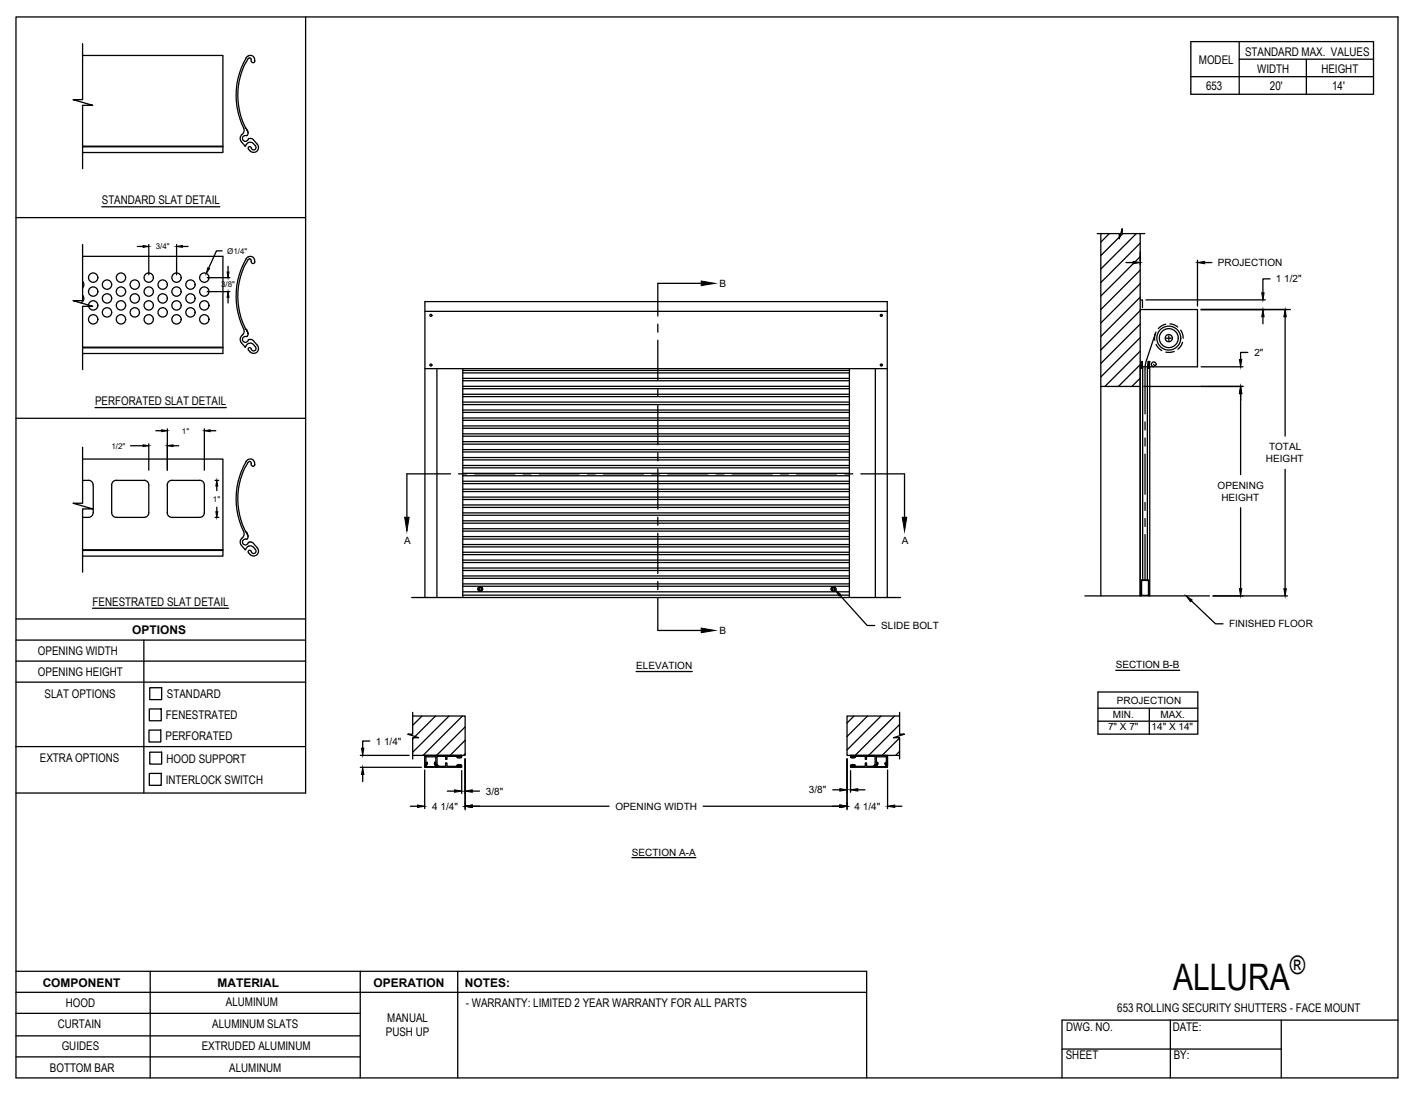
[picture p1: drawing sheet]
<svg xmlns="http://www.w3.org/2000/svg" width="279mm" height="216mm" viewBox="0 0 279 216" stroke-linecap="round" stroke-linejoin="round" font-family="sans-serif">
<!-- layer: ANNOTATIONS -->
<g fill="none" stroke="#000" stroke-width=".25">
<path d="M27.1 48.6h1.1M29.4 48.3v5.9M34.8 48.3v5.9M36 48.6h1.1M40.9 54.8h4.5M40.9 57.6h4.5M43.8 49.5h-1.1l-1.5 3.4M45 52.6v1.1M45 58.7v1.1M222.2 51.8h1.4M225 49.7v2.6M226.1 59.2h23.6"/>
<path d="M236.3 51.4v9M237.7 51.8h1.4M250.6 55h-1.4v2.8M225.7 76.3h19.6M237 61.1h17.6M237 72.4h8.3M244.8 77.7v16M246.2 69.6h-1.4v1.4M249.2 62.5v1.4M253.6 62.5v23.6M25.8 88h2.4M29.4 87.6v5.2"/>
<path d="M30.8 85h1.1M33 84.6v8.2M34.1 88h1.2M40.3 84.6v8.2M41.5 85h1.1M42.4 94.8h.8M42.8 95.9v.9M253.6 92.6v23.6M42.4 102.1h.8M42.8 100.1v.9M165.8 117.5l5.3 5.9h1.5M235.1 118.6l4.7 4.5h1.5"/>
<path d="M239.4 117.6h14.6M244.8 100.2v16M125.5 132.5h11.1M216.6 136.6h19.7v8.3h-19.7zM216.6 139.8h19.7M220.2 132.3h12.6M226.8 139.8v5.1M71.1 151.4h12M71.1 149.1h9.6M71.6 152.8v1.5M73 146.2h-1.4v1.5M81 159.1h1.4"/>
<path d="M83.8 152v7.6M88.3 156.1h1.4M91.1 152.1v4.5M91.8 149.8v10M93.2 159.1h27M93.2 156.1h1.4M138.7 159.1h27M164.3 155.9h1.4M167.1 149.8v10M167.8 152.1v4.3M169.2 155.9h1.5M175.1 152v7.6"/>
<path d="M176.6 159.1h1.3M216.6 142.3h19.7M124.7 169.2h12.6"/>
</g>
<g fill="#000" stroke="#000" stroke-width=".2">
<path d="M28.2 48.5l1.2 .1-1.2 .2zM34.8 48.6l1.2-.1v.3zM41 52.9l.3 .1-.6 1zM44.8 53.7h.4l-.2 1.1zM45 57.6l.2 1.1h-.4zM223.6 51.6l1.4 .2-1.4 .2zM236.3 51.8l1.4-.2v.4zM249 57.8h.4l-.2 1.4zM244.8 76.3l.2 1.4h-.4zM244.6 71h.4l-.2 1.4zM249.2 61.1l.2 1.4h-.4zM253.6 61.1l.2 1.4h-.5z"/>
<path d="M28.2 87.8l1.2 .2-1.2 .1zM31.9 84.8l1.1 .2-1.1 .2zM33 88l1.1-.2v.3zM40.3 85l1.2-.2v.4zM42.8 94.8l.2 1.1h-.4zM42.6 101h.4l-.2 1.1zM164.8 116.4l1.1 .9-.3 .3zM234 117.6l1.2 .8-.3 .3zM244.6 116.2h.4l-.2 1.4zM253.3 116.2h.5l-.2 1.4zM71.6 151.4l.2 1.4h-.5zM71.3 147.7h.5l-.2 1.4z"/>
<path d="M82.4 158.9l1.4 .2-1.4 .2zM89.7 155.9l1.4 .2-1.4 .3zM91.8 159.1l1.4-.2v.4zM91.8 156.1l1.4-.2v.5zM165.7 158.9l1.4 .2-1.4 .2zM165.7 155.6l1.4 .3-1.4 .2zM167.8 155.9l1.4-.3v.5zM175.1 159.1l1.5-.2v.4z"/>
</g>
<!-- layer: SECTION CUTS -->
<g fill="none" stroke="#000" stroke-width=".25">
<path d="M138.4 55.9h-8.6v6.5M129.8 64v1.6M129.8 67.1v8M129.8 76.7v1.6M129.8 79.8v8M88.9 93.5h-8.6v8.6M90.5 93.5h1.6M93.7 93.5h7.9M103.2 93.5h1.6M106.4 93.5h7.9M115.9 93.5h1.6M119.1 93.5h7.9"/>
<path d="M128.6 93.5h1.6M129.8 89.4v1.6M129.8 92.5v8M131.8 93.5h7.9M141.3 93.5h1.6M144.5 93.5h7.9M154 93.5h1.6M157.2 93.5h7.9M166.7 93.5h1.6M169.9 93.5h8.6v8.6M129.8 102.1v1.6M129.8 105.2v8"/>
<path d="M129.8 114.8v1.6M129.8 117.9v6.5h8.6"/>
</g>
<path d="M138.4 55.5l2.7 .4-2.7 .5zM79.8 102.1h.9l-.4 2.7zM178 102.1h.9l-.4 2.7zM138.4 124l2.7 .4-2.7 .5z" fill="#000" stroke="#000" stroke-width=".2"/>
<!-- layer: PUSH UP -->
<g fill="none" stroke="#000" stroke-width=".25">
<path d="M216.5 46.1h4.4v1l.5-2v1h4.5M217.2 46.1v71.5M218.9 46.1l-1.7 1.7M220.9 46.8l-3.7 3.6M221.6 46.1l-.6 .6M224.2 46.1l-7 7M225 48l-7.8 7.8M225 50.7l-7.8 7.7M225 53.3l-7.8 7.8M225 56l-7.8 7.8M225 59.2h.4v1.5M225 46.1v71.5"/>
<path d="M225 58.7l-7.8 7.7M83.8 61.4h91.3M83.8 72.7h91.3M86.2 72.7v45.2M91.3 72.7v45.2M91.3 79.8h76.3M91.3 79.4h76.3M91.3 78.3h76.3M91.3 77.8h76.3M91.3 76.7h76.3M91.3 76.2h76.3M91.3 75.1h76.3"/>
<path d="M91.3 74.7h76.3M91.3 73.6h76.3M91.3 73.1h76.3M167.6 72.7v45.2M172.7 72.7v45.2M217.2 76.3h7.8M225 61.1h11.3v11.3h-9.7M225 61.3l-7.8 7.8M225 64l-7.8 7.7M225 66.6l-7.8 7.8M225 69.3l-7 7M225 72l-4.3 4.3"/>
<path d="M225 74.6l-1.6 1.7M225 72.4h.5M225 71.4h.4v.9h-.3zM225.1 72.3v.1M225.3 71.4l.1 1M225.5 72.4h1.4v45.2M225.5 72.4v42M225.9 72.8v8.9M226.4 72.4v42M226.5 72.3h.1M226.5 72.3v.1M226.5 71.4h.4l-.1 .9h-.3z"/>
<path d="M226.6 71.3l-.1 1M226.8 72.3v.1M227.6 71.9l.3 .3 .2-.1a.47 .47 0 0 0-.4-.6 .47 .47 0 0 0-.5 .4 .47 .47 0 0 0 .5 .5M228 65.8l-1.9 5.6-.2 1.4M228.1 65.5l-.3 1 .1 .7M228.1 68l.5 .7 .6 .5M230 64l-.6 .2-.8 .6M230.2 66.7h.9M230.6 66.3v.9M230.8 63.9l.9 .2 .7 .4M231.7 69.4l-.9 .2-.8-.1M233 65.2l.3 .6 .2 .9"/>
<path d="M233.3 67.5l-.2 .6-.7 .8M91.3 98.6h76.3M91.3 98.1h76.3M91.3 99.7h76.3M91.3 95.4h76.3M91.3 95h76.3M91.3 96.5h76.3M91.3 97h76.3M91.3 92.3h76.3M91.3 91.9h76.3M91.3 93.4h76.3M91.3 93.9h76.3"/>
<path d="M91.3 89.2h76.3M91.3 88.7h76.3M91.3 90.3h76.3M91.3 90.8h76.3M91.3 87.7h76.3M91.3 87.2h76.3M91.3 84.5h76.3M91.3 84.1h76.3M91.3 85.6h76.3M91.3 86.1h76.3M91.3 83h76.3M91.3 82.5h76.3"/>
<path d="M91.3 80.9h76.3M91.3 81.4h76.3M225.9 83.3v1.6M225.9 86.4v1.6M225.9 89.6v8M225.9 99.1v1.6M81.2 117.9h96.5M83.8 117.9v-58.4h91.3v58.4M91.3 114.1h76.3M91.3 112.6h76.3M91.3 112.1h76.3M91.3 113.7h76.3"/>
<path d="M91.3 101.7h76.3M91.3 101.2h76.3M91.3 104.8h76.3M91.3 104.4h76.3M91.3 102.8h76.3M91.3 103.3h76.3M91.3 107.9h76.3M91.3 107.5h76.3M91.3 105.9h76.3M91.3 106.4h76.3M91.3 111h76.3M91.3 110.5h76.3"/>
<path d="M91.3 109h76.3M91.3 109.5h76.3M91.3 100.1h76.3M91.3 115.7h76.3M91.3 116.8h76.3M91.3 115.2h76.3M91.3 117.5h76.3M94.5 115.8h.5l.3 .4-.3 .4h-.5l-.2-.4zM164.2 115.8h.5l.2 .4-.2 .4h-.5l-.2-.4zM214.1 117.6h24.6M225.2 114.6v3M225.9 102.3v1.6"/>
<path d="M225.9 105.5v8.8M226.5 114.5l.1 .1M226.5 114.4l.2 .2M226.5 114.6h-1.2v2.9h1.3v-2.9M226.5 114.4h-1.2l-.2 .2M226.7 114.6v3M81.4 141.3h10.4v7.8h-10.4M81.4 140.6v4.3h-.9l2.1 .7h-1.2v4.2M81.6 145.6l-.2 .2M83.3 141.3l-1.9 1.9M83.8 151.2v.1M83.8 149.1v2.1"/>
<path d="M83.8 151.3v.1M83.8 149.1h.1M83.8 151.3h.1M83.8 151.4h.1M83.8 151.4h2.4M83.8 149.1h7.2M84 151.1l-.1 .2M84 150.8v.3M84 149.4v1.2M84.1 150.8l-.2 .2 .2 .2M84.1 150.8h.1M84.1 150.6h.1"/>
<path d="M84.1 149.4h.1M84.1 150.6h.2M84.1 149.4h1.9M84.1 150.8v.3M84.1 151.2h.1M84.1 150.8h.2M84.1 151.2l-.3 .1M84.1 151.2v.1M84.2 151.2h.1M84.2 151.2v.1h1.6M84.2 151.3l-.1 .1M84.3 150.8h.1"/>
<path d="M84.3 150.6h.1M84.3 150.6v.2M85.6 151.3l-.2 .1M85.7 150.6v.2M85.7 150.6h.1M85.7 150.8h.1M85.7 150.8h.3M85.7 150.6h.3M85.9 151.2l-.1 .1M85.9 151.2h.1M85.9 151.2l.3 .1M85.9 141.3l-4 4.1"/>
<path d="M86 150.8l-.1 .3M86 151.2h.1M86 150.8h.1M86 150.8l.1 .2-.1 .2M86 150.8v.1M86 149.4h.1M86 150.6h.1M86 149.4v1.2M86 150.9h-.1M86 150.9v.3M86 151.2l.1 .1M86.2 151.3h.1"/>
<path d="M86.2 151.4h.1M86.2 151.3v.1M86.2 150.8l.4 .4M86.3 151.3v.1M86.3 151.4h.1M86.3 151.4h4.7M86.4 149.2l-.2 .2v1.4M86.4 149.3l1.4-.1 .1 .2v.4M86.5 151.2h.1M87.9 149.8h.1M88 149.8h.1M88.2 150.6h-.2l-.1 .5-.1 .1h-1.1"/>
<path d="M88.2 149.8h-.1M88.2 151.1l.1 .1M88.2 149.4v.4M88.2 150.6v.5M88.3 149.2l-.1 .2M88.3 149.3h2.1M88.3 151.2h1.8M88.6 141.3l-7.2 7.2M90.2 151.2h-.1M90.2 149.5l.3 .1 .5-.1M90.2 151.1h.1M90.2 151.1h.2"/>
<path d="M90.4 149.3h.1M90.4 151.1v.2M90.8 149.3v.1M90.8 151.1v.1M90.8 151.2h.1M90.8 149.3h.1M90.8 149.4h.2M90.9 151.2l-.5 .1M90.9 149.2h-.5l.1 .2-.3 .1M90.9 149.2l-.1 .2 .2 .1M90.9 149.2h.1M90.9 149.3h.1"/>
<path d="M90.9 149.2l-.5 .1M90.9 149.2v.1M91 149.1h.1M91 151.1h-.2M91 151l-.5-.1-.3 .1 .3 .1-.1 .2M91 151l-.2 .1 .1 .1M91.1 149.4h-.1M91.1 151.4h-.1M91.1 149.1v.3M91.1 151.1v.3M91.2 141.3l-7.7 7.8M91.8 143.4l-5.7 5.7"/>
<path d="M91.8 146.1l-3 3M91.8 148.8l-.3 .3M167.8 151.1l.1 .3M167.9 151l.2-.1 .6 .1-.3 .1 .2 .2h-.6l.1-.2zM167.9 149.5l.2 .1 .6-.1M167.9 149.1v.3M167.9 151.1h-.1M167.9 149.1h7.2v2.1h-.3M167.9 151.4h4.7M167.9 151.1h.2M168 149.2h.6l-.2 .2 .3 .1M168 149.2l.1 .2-.2 .1"/>
<path d="M168 149.2v.1M168 151.2v.1M168 149.2h.1M168 149.3h.1M168 151.2h.1M168 149.2h.6l-.1 .2h.2l.1-.1 1.8-.1 .2 .2v.4M168.1 149.3l-.2 .1M168.1 151.1v.1M168.5 151.1l.1 .2h-.6M168.5 141.3l-1.4 1.4M168.5 151.1h.2M168.7 151.1h.1"/>
<path d="M168.7 151.2h.1M170.7 149.8h.1M170.8 149.8h.1M171 149.8h-.1M171.2 141.3l-4.1 4.1M172.4 151.2h-1.3l-.1-.6h-.2v.5l-.2 .1h-1.8M172.5 149.2l.2 .2v1.4M172.5 149.3l-1.4-.1-.1 .2v.4M172.7 151.3v.1M172.7 151.4h-.1M172.7 150.8l-.3 .4M172.7 151.3h.1"/>
<path d="M172.7 151.3h.2M172.7 151.4h.1M172.7 151.4h2.4M172.9 151.1l-.1 .2M172.9 149.4v1.2M172.9 149.4h.1M172.9 150.6h.1M172.9 150.6h.3M172.9 149.4h2M172.9 150.8v.3M173 150.8l-.2 .2 .2 .2M173 151.2h.1"/>
<path d="M173 150.8h.1M173 150.8h.2M173 151.2l-.1 .1M173 150.8v.3M173 151.2v.1M173.1 151.2h1.6M173.1 151.2h.1M173.1 151.2v.1M173.2 150.6h.1M173.2 150.8h.1M173.2 150.6v.2M173.8 141.3l-6.7 6.7"/>
<path d="M174.8 151.2v.1M174.8 151.2h.1M174.8 150.8l.1 .2-.1 .2M174.9 150.8l-.2 .3M174.9 151.2h.1M174.9 150.8v.1M174.9 150.8h.1M174.9 150.6h-.3v.2h.3M174.9 150.6h.1M174.9 149.4h.1M174.9 150.9l.1 .4M174.9 149.4v1.2"/>
<path d="M175.1 151.3h.1M175.1 151.4h.1M175.1 151.3v.1M176.5 141.3l-7.8 7.8M177.5 141.3h-10.4v7.8h10.4M177.5 140.6v4.3h1l-2.2 .7h1.2v4.2M177.5 143l-6.1 6.1M177.5 145.6l-3.4 3.5M177.5 148.3l-.8 .8M178.3 144.9l-.1 .1"/>
<circle cx="85" cy="62.2" r=".2"/>
<circle cx="85" cy="72" r=".2"/>
<circle cx="173.9" cy="62.2" r=".2"/>
<circle cx="173.9" cy="72" r=".2"/>
<circle cx="225.2" cy="72.6" r=".1"/>
<circle cx="226.6" cy="72.6" r=".1"/>
<circle cx="230.6" cy="66.7" r="1.87"/>
<circle cx="230.6" cy="66.7" r="2.36"/>
<circle cx="230.6" cy="66.7" r=".71"/>
<circle cx="94.8" cy="116.2" r=".48"/>
<circle cx="94.8" cy="116.2" r=".24"/>
<circle cx="164.4" cy="116.2" r=".24"/>
<circle cx="164.5" cy="116.2" r=".48"/>
</g>
<!-- layer: DETAILS -->
<g fill="none" stroke="#000" stroke-width=".25">
<path d="M16.3 8.6v11.1h-1.9l3.9 1.1h-2v12.5M16.3 10.9h27.7v19.2h-27.7M48.5 11.4a.9 .9 0 0 1 1.3-.4 .9 .9 0 0 1 .3 1.3l-.1 .1a.64 .64 0 0 1-.5-.8l-.2-.2-.4 .2M48.6 11.4a15 15 0 0 0-.4 14.2l-.2 .7-.2 .2M48.9 11.6a13.9 13.9 0 0 0-.4 13.6M16.3 29h27.7M16.3 28.9h27.7M47.6 28l.8 .8a1.04 1.04 0 0 1 1.6-.5l.4 .5a.51 .51 0 0 1-.3 .8 .51 .51 0 0 1-.6-.6l-.2-.1-.3 .2v.4M47.8 26.5l-.4 .7 .2 .8M48.5 25.2v.1M48.6 25.3l.1 .3M48.6 26.8a.6 .6 0 0 0-.7 .5 .6 .6 0 0 0 .5 .6 .6 .6 0 0 0 .7-.5h.6l.3 .2"/>
<path d="M48.7 25.6l.2 .5a.47 .47 0 0 1-.3 .7M50 27.6l.8 .9a1 1 0 0 1-.3 1.5 1 1 0 0 1-1.4-.5M16.3 55.5a.92 .92 0 0 1 0 1.3M16.3 58.3a.92 .92 0 0 1-.3 1.5M16.3 48.3v11h-1.9l3.9 1.2h-2v12.4M16.3 50.6h27.7v19.2h-27.7M48.5 51.1a.9 .9 0 0 1 1.3-.4 .9 .9 0 0 1 .3 1.3h-.1a.64 .64 0 0 1-.5-.8l-.2-.1M48.6 51.1a14.9 14.9 0 0 0-.4 14.1 1.83 1.83 0 0 1-.7 1.4l-.1 .3a1.93 1.93 0 0 0 1 1.6M48.9 51.3a13.9 13.9 0 0 0-.4 13.6M49.3 51.1l-.4 .2M16.3 68.6h27.7M16.3 68.5h27.7"/>
<path d="M48.5 64.9v.1M48.6 65l.1 .3M48.6 66.4a.6 .6 0 0 0-.7 .5 .6 .6 0 0 0 .5 .7 .6 .6 0 0 0 .7-.6h.6l.3 .3M48.7 65.3l.3 .5-.2 .5M48.7 65.3h.1M48.8 66.3l-.2 .1M50 68a1.02 1.02 0 0 0-1.6 .5h-.1M50 67.3l.8 .8a1 1 0 0 1-.3 1.5 1 1 0 0 1-1.4-.5M50 68l.4 .5a.51 .51 0 0 1-.3 .8 .51 .51 0 0 1-.6-.6l-.2-.1-.3 .2v.3M16.3 88.3v11h-1.9l3.9 1.1h-2v12.5M16.3 90.6h27.7v19.1h-27.7M16.3 94.8h1.2"/>
<path d="M17.5 94.8a.92 .92 0 0 1 .9 .9M18.4 95.7v5.5M23 94.8a.92 .92 0 0 0-1 .9v5.5a.92 .92 0 0 0 1 .9M23 94.8h5.4M28.4 94.8a.92 .92 0 0 1 1 .9v5.5a.92 .92 0 0 1-1 .9M33.9 94.8a.89 .89 0 0 0-.9 .9v5.5a.92 .92 0 0 0 .9 .9h5.5a.92 .92 0 0 0 .9-.9v-5.5a.92 .92 0 0 0-.9-.9M33.9 94.8h5.5M48.5 91.1a.9 .9 0 0 1 1-.5 .9 .9 0 0 1 .7 .7M48.6 91.1a15 15 0 0 0-.4 14.1 1.75 1.75 0 0 1-.7 1.4l-.1 .3a1.96 1.96 0 0 0 .9 1.6l.2-.1M48.9 91.3a.38 .38 0 0 1 .6-.2 .38 .38 0 0 1 .1 .6l.2 .3h.3l.2-.2-.1-.5M48.9 91.3a13.9 13.9 0 0 0-.4 13.6M16.3 108.6h27.7"/>
<path d="M16.3 108.5h27.7M18.4 101.2a.92 .92 0 0 1-.9 .9h-1.2M23 102.1h5.4M48.5 104.8l.2 .5M48.5 108.5a.93 .93 0 0 1 1.5-.5l.4 .5a.48 .48 0 0 1-.1 .7 .48 .48 0 0 1-.7-.3M48.7 105.3l.2 .2M48.7 105.3h.1M48.9 105.5v.2M48.9 105.7a.46 .46 0 0 1-.1 .5 .46 .46 0 0 1-.4 .2 .6 .6 0 0 0-.5 .6 .6 .6 0 0 0 .6 .6 .6 .6 0 0 0 .6-.6l.8 .1a2.19 2.19 0 0 1 1 2.1 .96 .96 0 0 1-1.5 .2M49.1 109.1l.3 .4M49.6 108.8l-.1-.1-.4-.1-.1 .2v.3"/>
<circle cx="18.4" cy="57.5" r=".92"/>
<circle cx="18.4" cy="54.8" r=".92"/>
<circle cx="21.1" cy="56.2" r=".92"/>
<circle cx="21.1" cy="58.9" r=".92"/>
<circle cx="23.9" cy="54.8" r=".92"/>
<circle cx="23.9" cy="57.5" r=".92"/>
<circle cx="26.6" cy="58.9" r=".92"/>
<circle cx="26.6" cy="56.2" r=".92"/>
<circle cx="29.3" cy="57.5" r=".92"/>
<circle cx="29.3" cy="54.8" r=".92"/>
<circle cx="32.1" cy="56.2" r=".92"/>
<circle cx="32.1" cy="58.9" r=".92"/>
<circle cx="34.8" cy="57.5" r=".92"/>
<circle cx="34.8" cy="54.8" r=".92"/>
<circle cx="37.6" cy="56.2" r=".92"/>
<circle cx="37.6" cy="58.9" r=".92"/>
<circle cx="40.3" cy="54.8" r=".92"/>
<circle cx="40.3" cy="57.5" r=".92"/>
<circle cx="18.4" cy="60.3" r=".92"/>
<circle cx="18.4" cy="63" r=".92"/>
<circle cx="21.1" cy="61.6" r=".92"/>
<circle cx="23.9" cy="63" r=".92"/>
<circle cx="23.9" cy="60.3" r=".92"/>
<circle cx="26.6" cy="61.6" r=".92"/>
<circle cx="29.3" cy="63" r=".92"/>
<circle cx="29.3" cy="60.3" r=".92"/>
<circle cx="32.1" cy="61.6" r=".92"/>
<circle cx="34.8" cy="63" r=".92"/>
<circle cx="34.8" cy="60.3" r=".92"/>
<circle cx="37.6" cy="61.6" r=".92"/>
<circle cx="40.3" cy="63" r=".92"/>
<circle cx="40.3" cy="60.3" r=".92"/>
</g>
<!-- layer: TITLE BLOCK -->
<g fill="none" stroke="#000" stroke-width=".25">
<path d="M3.2 3.3h272.6v209.4h-272.6zM60.3 3.3v153.2h-57.1M235 8.2h36v10.4h-36zM235 15.1h36M244.5 11.7h26.5M244.5 8.2v10.4M3.2 42.9h57.1M20.1 40.8h23.3M3.2 82.6h57.1M18.8 80.4h25.8M3.2 130.5h57.1M3.2 134.6h57.1"/>
<path d="M3.2 126.3h57.1M3.2 122.2h57.1M18.3 120h26.8M28.4 126.3v30.2M29.5 139.9h2.3v2.3h-2.3zM29.5 135.7h2.4v2.4h-2.4zM3.1 147.3h57.1M29.4 144.1h2.3v2.3h-2.3zM29.5 152.6h2.3v2.4h-2.3zM29.5 148.4h2.4v2.4h-2.4zM3.2 200h67.9M3.2 195.8h167.8"/>
<path d="M3.2 191.7h167.8v21M29.6 191.7v21M71.1 191.7v21M90.3 191.7v21M3.2 208.6h67.9M3.2 204.4h67.9M209.6 207h43.2M230.9 201.3v11.4M252.8 201.3v11.4M275.8 201.3h-66.2v11.4"/>
</g>
<!-- layer: 0 -->
<path d="M257.8 11.7v6.9" fill="none" stroke="#000" stroke-width=".25"/>
<text font-size="7.2" x="231.5" y="195.5">ALLURA</text>
<text font-size="5" x="254.5" y="192.3">®</text>
<g font-size="2.4">
<text x="245.7" y="11.1">STANDARD MAX. VALUES</text>
<text x="236.6" y="12.7">MODEL</text>
<text x="238" y="17.8">653</text>
<text x="248.1" y="14.4">WIDTH</text>
<text x="250.6" y="17.8">20'</text>
<text x="260.7" y="14.4">HEIGHT</text>
<text x="262.8" y="17.8">14'</text>
<text x="20.1" y="40.3">STANDARD SLAT DETAIL</text>
<text x="18.8" y="79.9">PERFORATED SLAT DETAIL</text>
<text x="18.3" y="119.5">FENESTRATED SLAT DETAIL</text>
<text x="26.1" y="125">OPTIONS</text>
<text x="7.5" y="129.3">OPENING WIDTH</text>
<text x="7.5" y="133.4">OPENING HEIGHT</text>
<text x="8.8" y="137.8">SLAT OPTIONS</text>
<text x="32.9" y="137.8">STANDARD</text>
<text x="32.7" y="141.9">FENESTRATED</text>
<text x="32.7" y="146.1">PERFORATED</text>
<text x="7.9" y="150.5">EXTRA OPTIONS</text>
<text x="32.7" y="154.7">INTERLOCK SWITCH</text>
<text x="32.9" y="150.5">HOOD SUPPORT</text>
<text x="8.4" y="194.7">COMPONENT</text>
<text x="42.9" y="194.7">MATERIAL</text>
<text x="73.7" y="194.7">OPERATION</text>
<text x="91.7" y="194.7">NOTES:</text>
<text x="11.4" y="202.8">CURTAIN</text>
<text x="13" y="198.8">HOOD</text>
<text x="41.9" y="202.9">ALUMINUM SLATS</text>
<text x="44.6" y="198.6">ALUMINUM</text>
<text x="76.4" y="201.6">MANUAL</text>
<text x="91.9" y="198.6">- WARRANTY: LIMITED 2 YEAR WARRANTY FOR ALL PARTS</text>
<text x="210.4" y="203.6">DWG. NO.</text>
<text x="220.5" y="199.8">653 ROLLING SECURITY SHUTTERS - FACE MOUNT</text>
<text x="231.4" y="203.4">DATE:</text>
<text x="12.2" y="207.3">GUIDES</text>
<text x="39.8" y="207.2">EXTRUDED ALUMINUM</text>
<text x="76.1" y="204.5">PUSH UP</text>
<text x="210.3" y="209.1">SHEET</text>
<text x="231.6" y="209">BY:</text>
<text x="9.8" y="211.5">BOTTOM BAR</text>
<text x="45.2" y="211.6">ALUMINUM</text>
</g>
<g font-size="2">
<text x="240.3" y="52.5">PROJECTION</text>
<text x="142" y="56.7">B</text>
<text x="251.8" y="55.7">1 1/2&quot;</text>
<text x="247.5" y="70.3">2&quot;</text>
<text x="250.4" y="88.8">TOTAL</text>
<text x="249.8" y="91.2">HEIGHT</text>
<text x="240.3" y="96.4">OPENING</text>
<text x="241" y="98.8">HEIGHT</text>
<text x="79.8" y="107.4">A</text>
<text x="177.9" y="107.4">A</text>
<text x="142" y="125.2">B</text>
<text x="173.9" y="124.2">SLIDE BOLT</text>
<text x="242.5" y="123.8">FINISHED FLOOR</text>
<text x="220.2" y="131.9">SECTION B-B</text>
<text x="125.5" y="132.1">ELEVATION</text>
<text x="219.6" y="141.8">MIN.</text>
<text x="220.4" y="138.9">PROJECTION</text>
<text x="229" y="141.8">MAX.</text>
<text x="74.1" y="146.9">1 1/4&quot;</text>
<text x="218.6" y="144.1">7&quot; X 7&quot;</text>
<text x="227.2" y="144.1">14&quot; X 14&quot;</text>
<text x="85.3" y="159.8">4 1/4&quot;</text>
<text x="95.9" y="156.8">3/8&quot;</text>
<text x="121.4" y="159.8">OPENING WIDTH</text>
<text x="159.6" y="156.6">3/8&quot;</text>
<text x="168.6" y="159.8">4 1/4&quot;</text>
<text x="124.7" y="168.8">SECTION A-A</text>
</g>
<g font-size="1.6">
<text x="30.7" y="49.2">3/4&quot;</text>
<text x="44.9" y="50">Ø1/4&quot;</text>
<text x="43.6" y="56.7">3/8&quot;</text>
<text x="22" y="88.5">1/2&quot;</text>
<text x="35.9" y="85.6">1&quot;</text>
<text x="42" y="99">1&quot;</text>
</g>
</svg>
